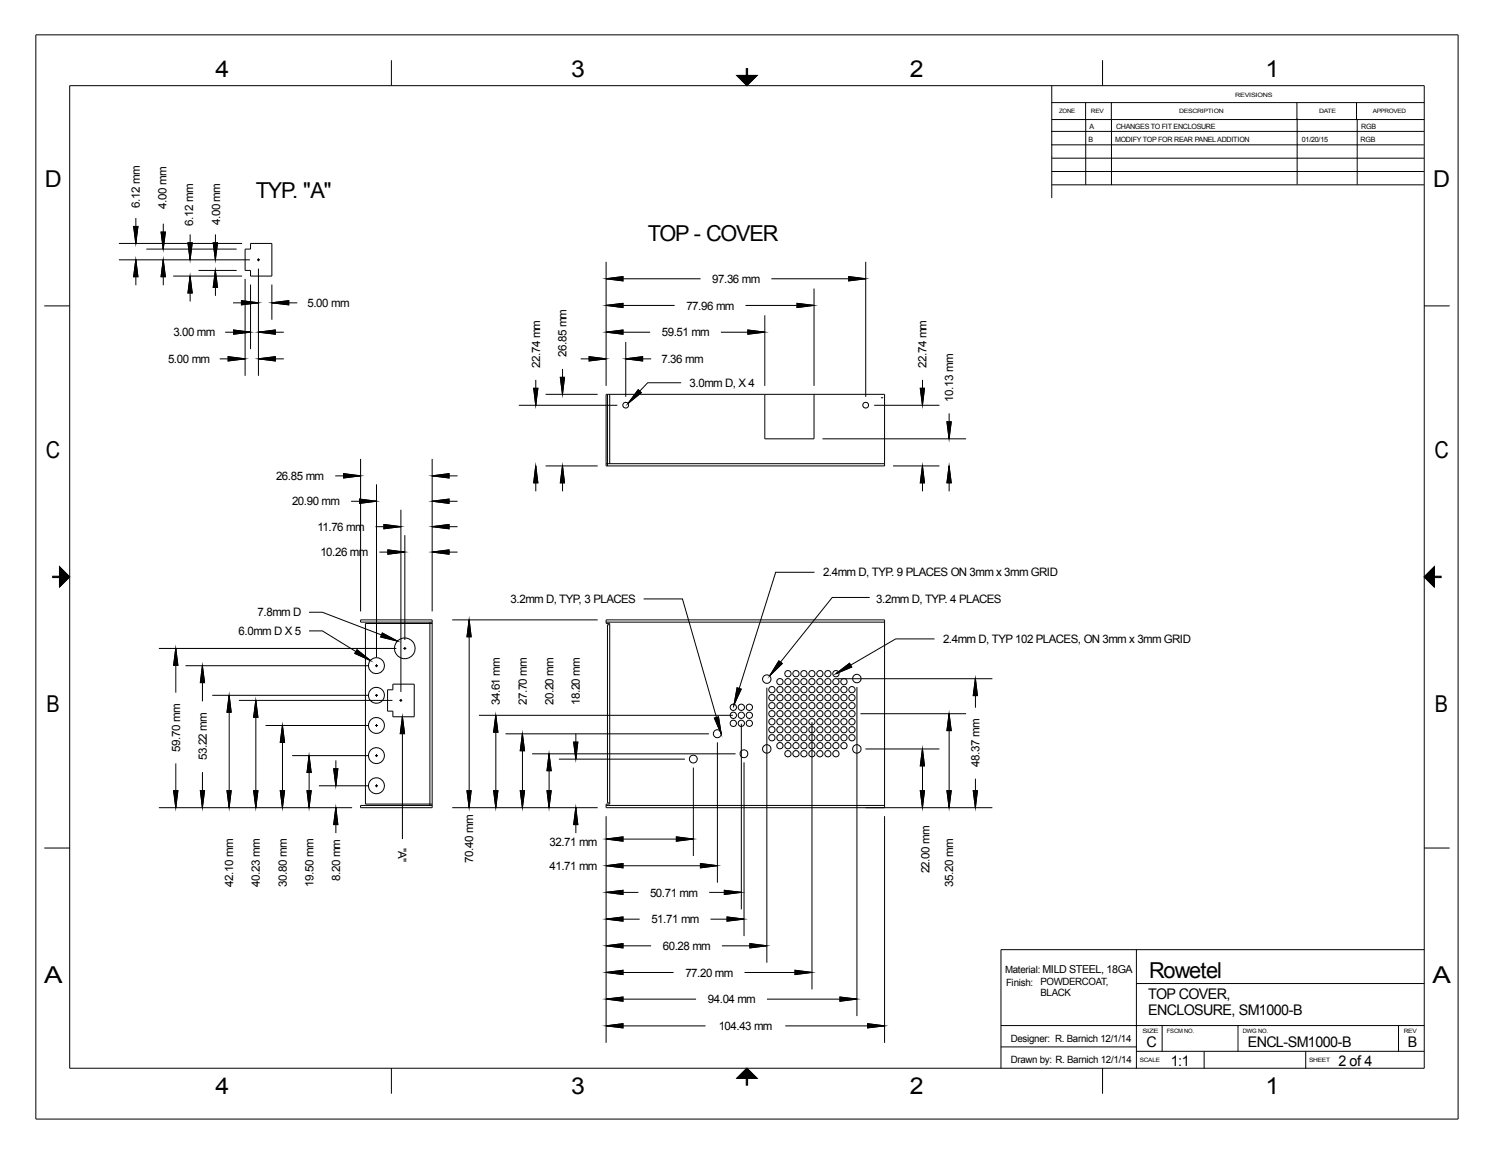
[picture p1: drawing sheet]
<svg xmlns="http://www.w3.org/2000/svg" width="559mm" height="432mm" viewBox="0 0 559 432" stroke-linecap="round" stroke-linejoin="round" font-family="sans-serif">
<g fill="none" stroke="#000" stroke-width=".38">
<path d="M13.4 13.1h533.4v406.4h-533.4zM26.1 32.1h508v368.3h-508zM146.8 22.6v9.5M276.3 28.3h7.6l-3.8 3.8zM394.4 32.1v42.1M394.4 38.5h139.7M407.1 38.5v6.3M413.5 22.6v9.5M416.8 38.5v6.3M486.4 38.5v6.3M508.7 38.5v6.3M394.3 49.3h139.7"/>
<path d="M394.3 54.3h139.7M394.4 44.8h139.7M394.4 59.3h139.6M407.2 44.6v24.7M416.8 44.7v24.7M486.5 44.4v24.7M509 44.6v24.6M394.4 64.3h139.6M394.4 69.3h139.6M44.6 91.2h46.2M44.6 97.4h49.1M50.1 84.9h1.6l-.8 6.3z"/>
<path d="M50.9 97.4l.8 6.3h-1.6zM50.9 81.7v9.5M50.9 97.4v9.5M54.9 93.4h33.9M60.4 87h1.6l-.8 6.3zM61.2 97.4l.8 6.3h-1.6zM61.2 83.8v9.6M61.2 97.4v9.5M70.5 91h1.6l-.8 6.4zM71.3 87.9v9.5M80 91h1.6l-.8 6.4zM80.8 87.9v9.5"/>
<path d="M94 91.2h8v12.3h-8v-2.1h-2.1v-8h2.1zM96.5 97.4h.9M96.9 96.9v1M227.3 98.1v46.5M324.7 98.1v50.6M16.6 114.7h9.5M65 103.5h25.8M71.3 103.5l.8 6.3h-1.6zM71.3 103.5v9.5M74.4 101.4h14.4M80.8 101.3l.8 6.4h-1.6zM80.8 101.4v9.5"/>
<path d="M87.4 113.5h9.5M90.6 112.7l6.3 .8-6.3 .8zM91.9 104.5v36.4M94 106.7v24.2M96.9 100.7v40.2M101.9 113.5l6.4-.8v1.6zM102 106.7v13.2M102 113.5h9.5M227.3 114.5l6.3-.8v1.6zM227.3 104.5l6.3-.8v1.6zM227.3 114.5h25.7M227.3 104.5h35.4"/>
<path d="M279.6 114.5h25.7M286.8 118.2v26.4M289.3 104.5h35.4M298.9 113.7l6.4 .8-6.4 .8zM305.3 108.1v36.5M318.3 103.7l6.4 .8-6.4 .8zM534.1 114.7h9.6M82.4 134.5h9.5M84.4 124.5h9.6M85.6 133.7l6.3 .8-6.3 .8zM87.6 123.7l6.3 .8-6.3 .8zM96.9 124.5l6.4-.8v1.6z"/>
<path d="M96.9 134.5l6.4-.8v1.6zM96.9 134.5h9.5M96.9 124.5h9.5M211 138.3v9.5M217.8 134.5h9.5M220.9 133.7l6.4 .8-6.4 .8zM227.3 124.5l6.3-.8v1.6zM227.3 124.5h16.5M234.7 134.5l6.3-.8v1.6zM234.7 128.2v20.5M234.7 134.5h9.5M270.4 124.5h16.4"/>
<path d="M280.5 123.7l6.3 .8-6.3 .8zM194.6 151.9h36.9M200.2 145.5h1.5l-.8 6.4zM200.9 142.4v9.5M204.6 147.8h19.5M210.1 141.4h1.6l-.8 6.4zM227.3 147.8h104.4v26.8h-104.4zM227.8 147.8v26.8M228.7 147.8v26M239.4 146.1l1.1 1.1-5 4zM255.4 143.5h-12.5l-7.4 7.7M286.8 147.8v16.7h18.5v-16.7"/>
<path d="M327.9 151.9h24.4M330.4 149.1h.8M345.1 145.5h1.6l-.8 6.4zM346 142.4v9.5M355.1 158.1h1.6l-.8 6.4zM356 155v9.5M125.7 178.4h9.5M128.9 177.5l6.3 .9-6.3 .8zM135.2 172v57.2M162.1 178.4l6.3-.9v1.7zM162.1 172v57.2M162.1 178.4h9.5"/>
<path d="M200.9 174.6l.8 6.4h-1.5zM200.9 174.6v9.6M204.6 174.6h19.5M210.9 174.6l.8 6.4h-1.6zM211 174.6v9.6M227.3 173.8h104.4M308.5 164.5h53.8M334.9 174.6h17.4M345.9 174.6l.8 6.4h-1.6zM346 174.6v9.6M355.9 174.6l.8 6.4h-1.6zM356 174.6v9.6"/>
<path d="M131.7 187.9h9.5M134.8 187.1l6.4 .8-6.4 .8zM140.8 197.4h9.5M141.2 181.5v64.9M144 196.6l6.3 .8-6.3 .8zM150.3 191.1v68.3M162.1 197.4l6.3-.8v1.6zM162.1 187.9l6.3-.8v1.6zM162.1 197.4h9.5M162.1 187.9h9.5M22.3 212.4l3.8 3.8-3.8 3.8zM142.3 206.9h9.5"/>
<path d="M145.5 206.1l6.3 .8-6.3 .8zM151.8 200.6v39.3M162.1 206.9l6.3-.8v1.6zM162.1 206.9h9.5M305.5 214.5h-14.6l-15.9 50.6M537.9 212.4v7.6l-3.8-3.8zM115.9 236.5h5l18 11.1M115.9 229.5h5l28.1 10.8M143.4 237.3l5.6 3-6.2-1.5zM161.2 233.2v68.7M162.1 233.2h-26.9v-.9h26.9v70.4h-26.9v-.8h26.9M162.1 233.7h-25v67.7h25"/>
<path d="M169.6 232.3h54.5M175.9 232.3l.8 6.4h-1.6zM176 233.8v68.9M227.3 233.2h104.4M228.7 234.2h-.9v66.7h.9M241.4 224.5h14.5l14.6 50.5M326.2 223.9h-14.1l-23.3 29.2M350.5 239.5h-14.6l-22.4 13M59.6 243.1h89.1M65.9 243l.8 6.4h-1.6zM65.9 243.1v16.5M69.6 249.5h68.4"/>
<path d="M75.9 249.5l.8 6.4h-1.6zM75.9 249.5v13.4M133.9 243.5l5 4.1-5.8-2.7zM140.7 249.5h1M141.2 249v1M147.3 256.4h8v12.3h-8v-2.1h-1.9v-8h1.9zM151.3 243.1h1M151.8 242.5v1M276.4 257.8l1.6 .5-2.7 5.8zM287.6 257.7v103.2M292.1 247.7l1.3 1-4.6 4.5zM313.5 252.5l5.1-3.9 .8 1.4z"/>
<path d="M314.1 254.4h58.1M321.4 257.5v123.4M365.8 254.4l.8 6.3h-1.6zM365.8 254.4v10.9M79.6 260.6h58.4M85.9 260.6l.8 6.4h-1.6zM86 260.6v42.1M89.6 262.5h57.6M95.9 262.5l.8 6.4h-1.6zM95.9 262.5v40.2M99.6 271.9h38.4M105.9 271.9l.8 6.4h-1.6z"/>
<path d="M105.9 271.9v30.8M140.7 260.6h1M140.7 271.9h1M141.2 260.2v.9M141.2 271.4v1M149.8 262.5h1M150.3 262v1M150.9 268.6l.8 6.4h-1.6zM150.9 268.6v45.9M179.6 268.1h95.2M185.9 268.1l.8 6.3h-1.6zM185.9 268.8v33.9"/>
<path d="M189.6 275.1h76.3M195.9 275l.8 6.4h-1.6zM195.9 275.1v27.6M215.1 278.2h1.6l-.8 6.3zM216 275v9.5M267.9 269.2l1.6-.5 1 6.3zM269 278.2v52.7M278 271.3v69.5M304.5 270.7v100.2M322.7 267.5h39.6M355.9 267.5l.8 6.4h-1.6zM356 267.5v35.2"/>
<path d="M65.1 296.4h1.6l-.8 6.3zM65.9 286.2v16.5M75.1 296.4h1.6l-.8 6.3zM75.9 289.4v13.3M85.1 296.4h1.6l-.8 6.3zM95.1 296.4h1.6l-.8 6.3zM105.1 296.4h1.6l-.8 6.3zM109.6 283.2h28.4M115.1 296.4h1.6l-.8 6.3zM115.9 283.2l.8 6.4h-1.6zM115.9 283.2v19.5M119.6 294.5h18.4"/>
<path d="M125.1 288.2h1.6l-.8 6.3zM126 285v9.5M140.7 283.2h1M140.7 294.5h1M141.2 282.7v1M141.2 294v1M175.1 296.4h1.6l-.8 6.3zM185.1 296.4h1.6l-.8 6.3zM195.1 296.4h1.6l-.8 6.3zM199.6 282.6h76.3M205.1 296.4h1.6l-.8 6.3zM205.9 282.5l.8 6.4h-1.6z"/>
<path d="M205.9 282.6v20.1M209.6 284.5h47.3M260 287.7v33.2M279 285.7v65.2M324.5 280.7h27.8M345.1 296.4h1.6l-.8 6.3zM345.9 280.7l.8 6.4h-1.6zM346 280.7v22M355.1 296.4h1.6l-.8 6.3zM365 296.4h1.6l-.8 6.3zM365.8 291.9v10.8M16.6 317.9h9.5"/>
<path d="M59.6 302.7h72.5M125.9 302.7l.8 6.4h-1.6zM126 302.7v9.6M169.6 302.7h54.5M215.9 302.7l.8 6.4h-1.6zM216 302.7v9.6M227.3 314.5l6.3-.8v1.6zM227.3 305.9v85M227.3 301.9h104.4M227.3 314.5h31.8M253.7 313.7l6.3 .8-6.3 .8zM331.7 302.7v-70.4h-104.4v1.4h1.4v67.7h-1.4v1.3h144.9"/>
<path d="M331.7 305.9v85M534.1 317.9h9.6M227.3 324.5l6.3-.8v1.6zM227.3 334.5l6.3-.8v1.6zM227.3 324.5h40.8M227.3 334.5h12.1M262.7 323.7l6.3 .8-6.3 .8zM266 334.5h12M271.7 333.7l6.3 .8-6.3 .8zM227.3 344.5l6.3-.8v1.6zM227.3 354.5l6.3-.8v1.6zM227.3 344.5h12.6"/>
<path d="M227.3 354.5h16.9M266.5 344.5h12.5M270.7 354.5h16.9M272.7 343.7l6.3 .8-6.3 .8zM281.2 353.7l6.4 .8-6.4 .8zM426.2 356v44.4M534.1 356h-158.7v44.4M227.3 364.5l6.3-.8v1.6zM227.3 374.5l6.3-.8v1.6zM227.3 364.5h25.3M227.3 374.5h33.7M279.2 364.5h25.3"/>
<path d="M287.6 374.5h33.8M298.2 363.7l6.3 .8-6.3 .8zM315 373.7l6.4 .8-6.4 .8zM426.2 368.7h107.9M227.3 384.5l6.3-.8v1.6zM227.3 384.5h37.3M294.5 384.5h37.2M325.4 383.7l6.3 .8-6.3 .8zM375.4 384.4h158.7M375.4 392.4h50.8M426.2 394.1h107.9M435.8 384.4v9.7"/>
<path d="M451.6 394.1v6.3M464.3 384.4v9.7M489.7 394.1v6.3M524.5 384.4v9.7M146.8 400.4v9.5M280.1 400.4l3.8 3.8h-7.6zM413.5 400.4v9.5"/>
<circle cx="234.7" cy="151.9" r="1.1"/>
<circle cx="324.7" cy="151.9" r="1.1"/>
<circle cx="141.2" cy="249.5" r="3"/>
<circle cx="151.8" cy="243" r="3.9"/>
<circle cx="287.6" cy="254.6" r="1.6"/>
<circle cx="289.5" cy="258.5" r="1.21"/>
<circle cx="292.5" cy="258.5" r="1.21"/>
<circle cx="292.5" cy="255.5" r="1.21"/>
<circle cx="295.5" cy="252.5" r="1.22"/>
<circle cx="295.5" cy="255.5" r="1.21"/>
<circle cx="295.5" cy="258.5" r="1.21"/>
<circle cx="298.5" cy="252.5" r="1.22"/>
<circle cx="298.5" cy="258.5" r="1.21"/>
<circle cx="298.5" cy="255.5" r="1.21"/>
<circle cx="301.5" cy="252.5" r="1.2"/>
<circle cx="301.5" cy="255.5" r="1.19"/>
<circle cx="301.5" cy="258.5" r="1.19"/>
<circle cx="304.5" cy="252.5" r="1.2"/>
<circle cx="304.5" cy="255.5" r="1.19"/>
<circle cx="304.5" cy="258.5" r="1.19"/>
<circle cx="307.5" cy="252.5" r="1.2"/>
<circle cx="307.5" cy="255.5" r="1.19"/>
<circle cx="307.5" cy="258.5" r="1.19"/>
<circle cx="310.5" cy="252.5" r="1.22"/>
<circle cx="310.5" cy="255.5" r="1.21"/>
<circle cx="310.5" cy="258.5" r="1.21"/>
<circle cx="313.5" cy="252.5" r="1.22"/>
<circle cx="313.5" cy="255.5" r="1.21"/>
<circle cx="313.5" cy="258.5" r="1.21"/>
<circle cx="316.5" cy="258.5" r="1.21"/>
<circle cx="316.5" cy="255.5" r="1.21"/>
<circle cx="319.5" cy="258.5" r="1.21"/>
<circle cx="321.3" cy="254.3" r="1.62"/>
<circle cx="141.2" cy="260.6" r="3"/>
<circle cx="141.2" cy="271.9" r="3"/>
<circle cx="269" cy="275" r="1.5"/>
<circle cx="275" cy="271.1" r="1.21"/>
<circle cx="275" cy="268.1" r="1.21"/>
<circle cx="275" cy="265.1" r="1.21"/>
<circle cx="278" cy="268.1" r="1.21"/>
<circle cx="278" cy="271.1" r="1.21"/>
<circle cx="278" cy="265.1" r="1.21"/>
<circle cx="281" cy="271.1" r="1.21"/>
<circle cx="281" cy="268.1" r="1.21"/>
<circle cx="281" cy="265.1" r="1.21"/>
<circle cx="289.5" cy="276.5" r="1.22"/>
<circle cx="289.5" cy="267.5" r="1.21"/>
<circle cx="289.5" cy="261.5" r="1.21"/>
<circle cx="289.5" cy="264.5" r="1.21"/>
<circle cx="289.5" cy="273.5" r="1.21"/>
<circle cx="289.5" cy="270.5" r="1.21"/>
<circle cx="292.5" cy="276.5" r="1.22"/>
<circle cx="292.5" cy="267.5" r="1.21"/>
<circle cx="292.5" cy="279.5" r="1.21"/>
<circle cx="292.5" cy="261.5" r="1.21"/>
<circle cx="292.5" cy="264.5" r="1.21"/>
<circle cx="292.5" cy="273.5" r="1.21"/>
<circle cx="292.5" cy="270.5" r="1.21"/>
<circle cx="295.5" cy="276.5" r="1.22"/>
<circle cx="295.5" cy="279.5" r="1.21"/>
<circle cx="295.5" cy="261.5" r="1.21"/>
<circle cx="295.5" cy="264.5" r="1.21"/>
<circle cx="295.5" cy="267.5" r="1.21"/>
<circle cx="295.5" cy="273.5" r="1.21"/>
<circle cx="295.5" cy="270.5" r="1.21"/>
<circle cx="298.5" cy="276.5" r="1.22"/>
<circle cx="298.5" cy="279.5" r="1.21"/>
<circle cx="298.5" cy="264.5" r="1.21"/>
<circle cx="298.5" cy="273.5" r="1.21"/>
<circle cx="298.5" cy="261.5" r="1.21"/>
<circle cx="298.5" cy="267.5" r="1.21"/>
<circle cx="298.5" cy="270.5" r="1.21"/>
<circle cx="301.5" cy="276.5" r="1.2"/>
<circle cx="301.5" cy="261.5" r="1.19"/>
<circle cx="301.5" cy="267.5" r="1.19"/>
<circle cx="301.5" cy="273.5" r="1.19"/>
<circle cx="301.5" cy="279.5" r="1.19"/>
<circle cx="301.5" cy="264.5" r="1.19"/>
<circle cx="301.5" cy="270.5" r="1.19"/>
<circle cx="304.5" cy="276.5" r="1.2"/>
<circle cx="304.5" cy="267.5" r="1.19"/>
<circle cx="304.5" cy="264.5" r="1.19"/>
<circle cx="304.5" cy="273.5" r="1.19"/>
<circle cx="304.5" cy="279.5" r="1.19"/>
<circle cx="304.5" cy="261.5" r="1.19"/>
<circle cx="304.5" cy="270.5" r="1.19"/>
<circle cx="307.5" cy="276.5" r="1.2"/>
<circle cx="307.5" cy="261.5" r="1.19"/>
<circle cx="307.5" cy="279.5" r="1.19"/>
<circle cx="307.5" cy="264.5" r="1.19"/>
<circle cx="307.5" cy="267.5" r="1.19"/>
<circle cx="307.5" cy="273.5" r="1.19"/>
<circle cx="307.5" cy="270.5" r="1.19"/>
<circle cx="310.5" cy="276.5" r="1.22"/>
<circle cx="310.5" cy="267.5" r="1.21"/>
<circle cx="310.5" cy="264.5" r="1.21"/>
<circle cx="310.5" cy="273.5" r="1.21"/>
<circle cx="310.5" cy="261.5" r="1.21"/>
<circle cx="310.5" cy="279.5" r="1.21"/>
<circle cx="310.5" cy="270.5" r="1.21"/>
<circle cx="313.5" cy="276.5" r="1.22"/>
<circle cx="313.5" cy="267.5" r="1.21"/>
<circle cx="313.5" cy="264.5" r="1.21"/>
<circle cx="313.5" cy="273.5" r="1.21"/>
<circle cx="313.5" cy="279.5" r="1.21"/>
<circle cx="313.5" cy="261.5" r="1.21"/>
<circle cx="313.5" cy="270.5" r="1.21"/>
<circle cx="316.5" cy="276.5" r="1.22"/>
<circle cx="316.5" cy="264.5" r="1.21"/>
<circle cx="316.5" cy="261.5" r="1.21"/>
<circle cx="316.5" cy="273.5" r="1.21"/>
<circle cx="316.5" cy="279.5" r="1.21"/>
<circle cx="316.5" cy="267.5" r="1.21"/>
<circle cx="316.5" cy="270.5" r="1.21"/>
<circle cx="319.5" cy="276.5" r="1.22"/>
<circle cx="319.5" cy="267.5" r="1.21"/>
<circle cx="319.5" cy="273.5" r="1.21"/>
<circle cx="319.5" cy="264.5" r="1.21"/>
<circle cx="319.5" cy="261.5" r="1.21"/>
<circle cx="319.5" cy="270.5" r="1.21"/>
<circle cx="141.2" cy="283.2" r="3"/>
<circle cx="141.2" cy="294.5" r="3"/>
<circle cx="260" cy="284.5" r="1.49"/>
<circle cx="279" cy="282.5" r="1.49"/>
<circle cx="287.6" cy="280.7" r="1.6"/>
<circle cx="295.5" cy="282.5" r="1.21"/>
<circle cx="298.5" cy="282.5" r="1.21"/>
<circle cx="301.5" cy="282.5" r="1.19"/>
<circle cx="304.5" cy="282.5" r="1.19"/>
<circle cx="307.5" cy="282.5" r="1.19"/>
<circle cx="310.5" cy="282.5" r="1.21"/>
<circle cx="313.5" cy="282.5" r="1.21"/>
<circle cx="321.3" cy="280.7" r="1.62"/>
</g>
<g fill="#000" stroke="#000" stroke-width=".38">
<path d="M276.3 28.3h7.6l-3.8 3.8zM50.1 84.9h1.6l-.8 6.3zM60.4 87h1.6l-.8 6.3zM70.5 91h1.6l-.8 6.4zM80 91h1.6l-.8 6.4zM50.9 97.4l.8 6.3h-1.6zM61.2 97.4l.8 6.3h-1.6zM71.3 103.5l.8 6.3h-1.6zM80.8 101.3l.8 6.4h-1.6zM90.6 112.7l6.3 .8-6.3 .8zM101.9 113.5l6.4-.8v1.6zM227.3 114.5l6.3-.8v1.6z"/>
<path d="M227.3 104.5l6.3-.8v1.6zM298.9 113.7l6.4 .8-6.4 .8zM318.3 103.7l6.4 .8-6.4 .8zM85.6 133.7l6.3 .8-6.3 .8zM87.6 123.7l6.3 .8-6.3 .8zM96.9 124.5l6.4-.8v1.6zM96.9 134.5l6.4-.8v1.6zM220.9 133.7l6.4 .8-6.4 .8zM227.3 124.5l6.3-.8v1.6zM234.7 134.5l6.3-.8v1.6zM280.5 123.7l6.3 .8-6.3 .8zM200.2 145.5h1.5l-.8 6.4z"/>
<path d="M210.1 141.4h1.6l-.8 6.4zM239.4 146.1l1.1 1.1-5 4zM345.1 145.5h1.6l-.8 6.4zM355.1 158.1h1.6l-.8 6.4zM128.9 177.5l6.3 .9-6.3 .8zM162.1 178.4l6.3-.9v1.7zM134.8 187.1l6.4 .8-6.4 .8zM144 196.6l6.3 .8-6.3 .8zM162.1 197.4l6.3-.8v1.6zM162.1 187.9l6.3-.8v1.6zM200.9 174.6l.8 6.4h-1.5zM210.9 174.6l.8 6.4h-1.6z"/>
<path d="M345.9 174.6l.8 6.4h-1.6zM355.9 174.6l.8 6.4h-1.6zM22.3 212.4l3.8 3.8-3.8 3.8zM145.5 206.1l6.3 .8-6.3 .8zM162.1 206.9l6.3-.8v1.6zM537.9 212.4v7.6l-3.8-3.8zM143.4 237.3l5.6 3-6.2-1.5zM175.9 232.3l.8 6.4h-1.6zM65.9 243l.8 6.4h-1.6zM75.9 249.5l.8 6.4h-1.6zM133.9 243.5l5 4.1-5.8-2.7zM276.4 257.8l1.6 .5-2.7 5.8z"/>
<path d="M292.1 247.7l1.3 1-4.6 4.5zM313.5 252.5l5.1-3.9 .8 1.4zM85.9 260.6l.8 6.4h-1.6zM95.9 262.5l.8 6.4h-1.6zM105.9 271.9l.8 6.4h-1.6zM150.9 268.6l.8 6.4h-1.6zM185.9 268.1l.8 6.3h-1.6zM215.1 278.2h1.6l-.8 6.3zM267.9 269.2l1.6-.5 1 6.3zM355.9 267.5l.8 6.4h-1.6zM365.8 254.4l.8 6.3h-1.6zM65.1 296.4h1.6l-.8 6.3z"/>
<path d="M75.1 296.4h1.6l-.8 6.3zM85.1 296.4h1.6l-.8 6.3zM95.1 296.4h1.6l-.8 6.3zM105.1 296.4h1.6l-.8 6.3zM115.1 296.4h1.6l-.8 6.3zM115.9 283.2l.8 6.4h-1.6zM125.1 288.2h1.6l-.8 6.3zM175.1 296.4h1.6l-.8 6.3zM185.1 296.4h1.6l-.8 6.3zM195.1 296.4h1.6l-.8 6.3zM195.9 275l.8 6.4h-1.6zM205.1 296.4h1.6l-.8 6.3z"/>
<path d="M205.9 282.5l.8 6.4h-1.6zM345.1 296.4h1.6l-.8 6.3zM345.9 280.7l.8 6.4h-1.6zM355.1 296.4h1.6l-.8 6.3zM365 296.4h1.6l-.8 6.3zM125.9 302.7l.8 6.4h-1.6zM215.9 302.7l.8 6.4h-1.6zM227.3 314.5l6.3-.8v1.6zM253.7 313.7l6.3 .8-6.3 .8zM227.3 324.5l6.3-.8v1.6zM227.3 334.5l6.3-.8v1.6zM262.7 323.7l6.3 .8-6.3 .8z"/>
<path d="M271.7 333.7l6.3 .8-6.3 .8zM227.3 344.5l6.3-.8v1.6zM227.3 354.5l6.3-.8v1.6zM272.7 343.7l6.3 .8-6.3 .8zM281.2 353.7l6.4 .8-6.4 .8zM227.3 364.5l6.3-.8v1.6zM227.3 374.5l6.3-.8v1.6zM298.2 363.7l6.3 .8-6.3 .8zM315 373.7l6.4 .8-6.4 .8zM227.3 384.5l6.3-.8v1.6zM325.4 383.7l6.3 .8-6.3 .8zM276.3 404.2l3.8-3.8 3.8 3.8z"/>
<path d="M279.9 25.7h.5v2.6h-.5z" fill-rule="evenodd"/>
<path d="M19.8 216h2.5v.5h-2.5z" fill-rule="evenodd"/>
<path d="M537.9 216h2.6v.5h-2.6z" fill-rule="evenodd"/>
<path d="M279.9 404.2h.5v2.5h-.5z" fill-rule="evenodd"/>
</g>
<g font-size="8.7">
<text x="80.9" y="28.9">4</text>
<text x="214.2" y="28.9">3</text>
<text x="341.2" y="28.9">2</text>
<text x="474.6" y="28.9">1</text>
<text x="16.8" y="70.2">D</text>
<text x="537.5" y="70.2">D</text>
<text x="17.2" y="171.8">C</text>
<text x="538" y="171.8">C</text>
<text x="17.4" y="267">B</text>
<text x="538.1" y="267">B</text>
<text x="16.6" y="368.6">A</text>
<text x="537.3" y="368.6">A</text>
<text x="80.9" y="409.9">4</text>
<text x="214.2" y="409.9">3</text>
<text x="341.2" y="409.9">2</text>
<text x="474.6" y="409.9">1</text>
</g>
<g font-size="8.2">
<text x="95.9" y="74.2">TYP. &quot;A&quot;</text>
<text x="242.9" y="90.5">TOP - COVER</text>
<text x="431" y="366.5">Rowetel</text>
</g>
<g font-size="5.5">
<text x="430.6" y="374.5">TOP COVER,</text>
<text x="430.6" y="380.5">ENCLOSURE, SM1000-B</text>
<text x="429.9" y="392.5">C</text>
<text x="467.9" y="392.5">ENCL-SM1000-B</text>
<text x="527.9" y="392.5">B</text>
<text x="439.1" y="399.6">1:1</text>
<text x="501.9" y="399.5">2 of 4</text>
</g>
<g font-size="4.4">
<text x="267.1" y="106.1">97.36 mm</text>
<text x="115.3" y="115.1">5.00 mm</text>
<text x="257.4" y="116.1">77.96 mm</text>
<text x="65" y="126.1">3.00 mm</text>
<text x="248.2" y="126.1">59.51 mm</text>
<text x="63" y="136.1">5.00 mm</text>
<text x="248.1" y="136.1">7.36 mm</text>
<text x="258.6" y="145.1">3.0mm D, X 4</text>
<text x="103.6" y="179.9">26.85 mm</text>
<text x="109.5" y="189.4">20.90 mm</text>
<text x="119" y="199">11.76 mm</text>
<text x="120.1" y="208.5">10.26 mm</text>
<text x="308.7" y="216.1">2.4mm D, TYP. 9 PLACES ON 3mm x 3mm GRID</text>
<text x="191.5" y="226.1">3.2mm D, TYP, 3 PLACES</text>
<text x="328.6" y="226.1">3.2mm D, TYP. 4 PLACES</text>
<text x="96.6" y="231.1">7.8mm D</text>
<text x="89.5" y="238.1">6.0mm D X 5</text>
<text x="353.7" y="241.1">2.4mm D, TYP 102 PLACES, ON 3mm x 3mm GRID</text>
<text x="206.1" y="317.1">32.71 mm</text>
<text x="206.1" y="326.1">41.71 mm</text>
<text x="243.8" y="336.1">50.71 mm</text>
<text x="244.3" y="346.1">51.71 mm</text>
<text x="248.6" y="356.1">60.28 mm</text>
<text x="257.1" y="366.1">77.20 mm</text>
<text x="265.5" y="376.1">94.04 mm</text>
<text x="269.5" y="386.1">104.43 mm</text>
</g>
<g font-size="4.3">
<text x="52.5" y="77.9" transform="rotate(-90 52.5 77.9)">6.12 mm</text>
<text x="62.4" y="78.3" transform="rotate(-90 62.4 78.3)">4.00 mm</text>
<text x="72.5" y="84.6" transform="rotate(-90 72.5 84.6)">6.12 mm</text>
<text x="82.6" y="84.4" transform="rotate(-90 82.6 84.4)">4.00 mm</text>
<text x="202.5" y="137.9" transform="rotate(-90 202.5 137.9)">22.74 mm</text>
<text x="212.5" y="133.8" transform="rotate(-90 212.5 133.8)">26.85 mm</text>
<text x="347.5" y="137.9" transform="rotate(-90 347.5 137.9)">22.74 mm</text>
<text x="357.5" y="150.5" transform="rotate(-90 357.5 150.5)">10.13 mm</text>
<text x="187.5" y="264.3" transform="rotate(-90 187.5 264.3)">34.61 mm</text>
<text x="197.5" y="264.3" transform="rotate(-90 197.5 264.3)">27.70 mm</text>
<text x="207.5" y="264.3" transform="rotate(-90 207.5 264.3)">20.20 mm</text>
<text x="217.5" y="264.3" transform="rotate(-90 217.5 264.3)">18.20 mm</text>
<text x="67.5" y="281.7" transform="rotate(-90 67.5 281.7)">59.70 mm</text>
<text x="77.5" y="285" transform="rotate(-90 77.5 285)">53.22 mm</text>
<text x="367.4" y="287.4" transform="rotate(-90 367.4 287.4)">48.37 mm</text>
<text x="149.4" y="317.7" transform="rotate(90 149.4 317.7)">&quot;A&quot;</text>
<text x="177.5" y="323.3" transform="rotate(-90 177.5 323.3)">70.40 mm</text>
<text x="348.5" y="327.4" transform="rotate(-90 348.5 327.4)">22.00 mm</text>
<text x="87.5" y="332.4" transform="rotate(-90 87.5 332.4)">42.10 mm</text>
<text x="97.5" y="332.4" transform="rotate(-90 97.5 332.4)">40.23 mm</text>
<text x="107.5" y="332.4" transform="rotate(-90 107.5 332.4)">30.80 mm</text>
<text x="117.5" y="332.4" transform="rotate(-90 117.5 332.4)">19.50 mm</text>
<text x="127.5" y="330.2" transform="rotate(-90 127.5 330.2)">8.20 mm</text>
<text x="357.5" y="332.4" transform="rotate(-90 357.5 332.4)">35.20 mm</text>
</g>
<g font-size="3.8">
<text x="376.9" y="364.5">Material: MILD STEEL, 18GA</text>
<text x="377.3" y="369.5">Finish:</text>
<text x="390.2" y="369.3">POWDERCOAT,</text>
<text x="390.2" y="373.4">BLACK</text>
<text x="379.1" y="390.7">Designer: R. Barnich 12/1/14</text>
<text x="379.1" y="398.4">Drawn by: R. Barnich 12/1/14</text>
</g>
<g font-size="2.7">
<text x="408.3" y="53.2">B</text>
<text x="408.6" y="48.2">A</text>
<text x="418.3" y="53.2">MODIFY TOP FOR REAR PANEL ADDITION</text>
<text x="418.5" y="48.2">CHANGES TO FIT ENCLOSURE</text>
<text x="488.3" y="53.2">01/20/15</text>
<text x="510.3" y="53.2">RGB</text>
<text x="510.5" y="48.2">RGB</text>
</g>
<g font-size="2.2">
<text x="463.3" y="36.3">REVISIONS</text>
<text x="397.2" y="42.5">ZONE</text>
<text x="409.1" y="42.5">REV</text>
<text x="442.2" y="42.5">DESCRIPTION</text>
<text x="494.7" y="42.5">DATE</text>
<text x="514.8" y="42.5">APPROVED</text>
<text x="428.4" y="387.3">SIZE</text>
<text x="437.6" y="387.3">FSCM NO.</text>
<text x="466.1" y="387.3">DWG NO.</text>
<text x="526.5" y="387.3">REV</text>
<text x="427.5" y="398.1">SCALE</text>
<text x="491" y="398.1">SHEET</text>
</g>
</svg>
